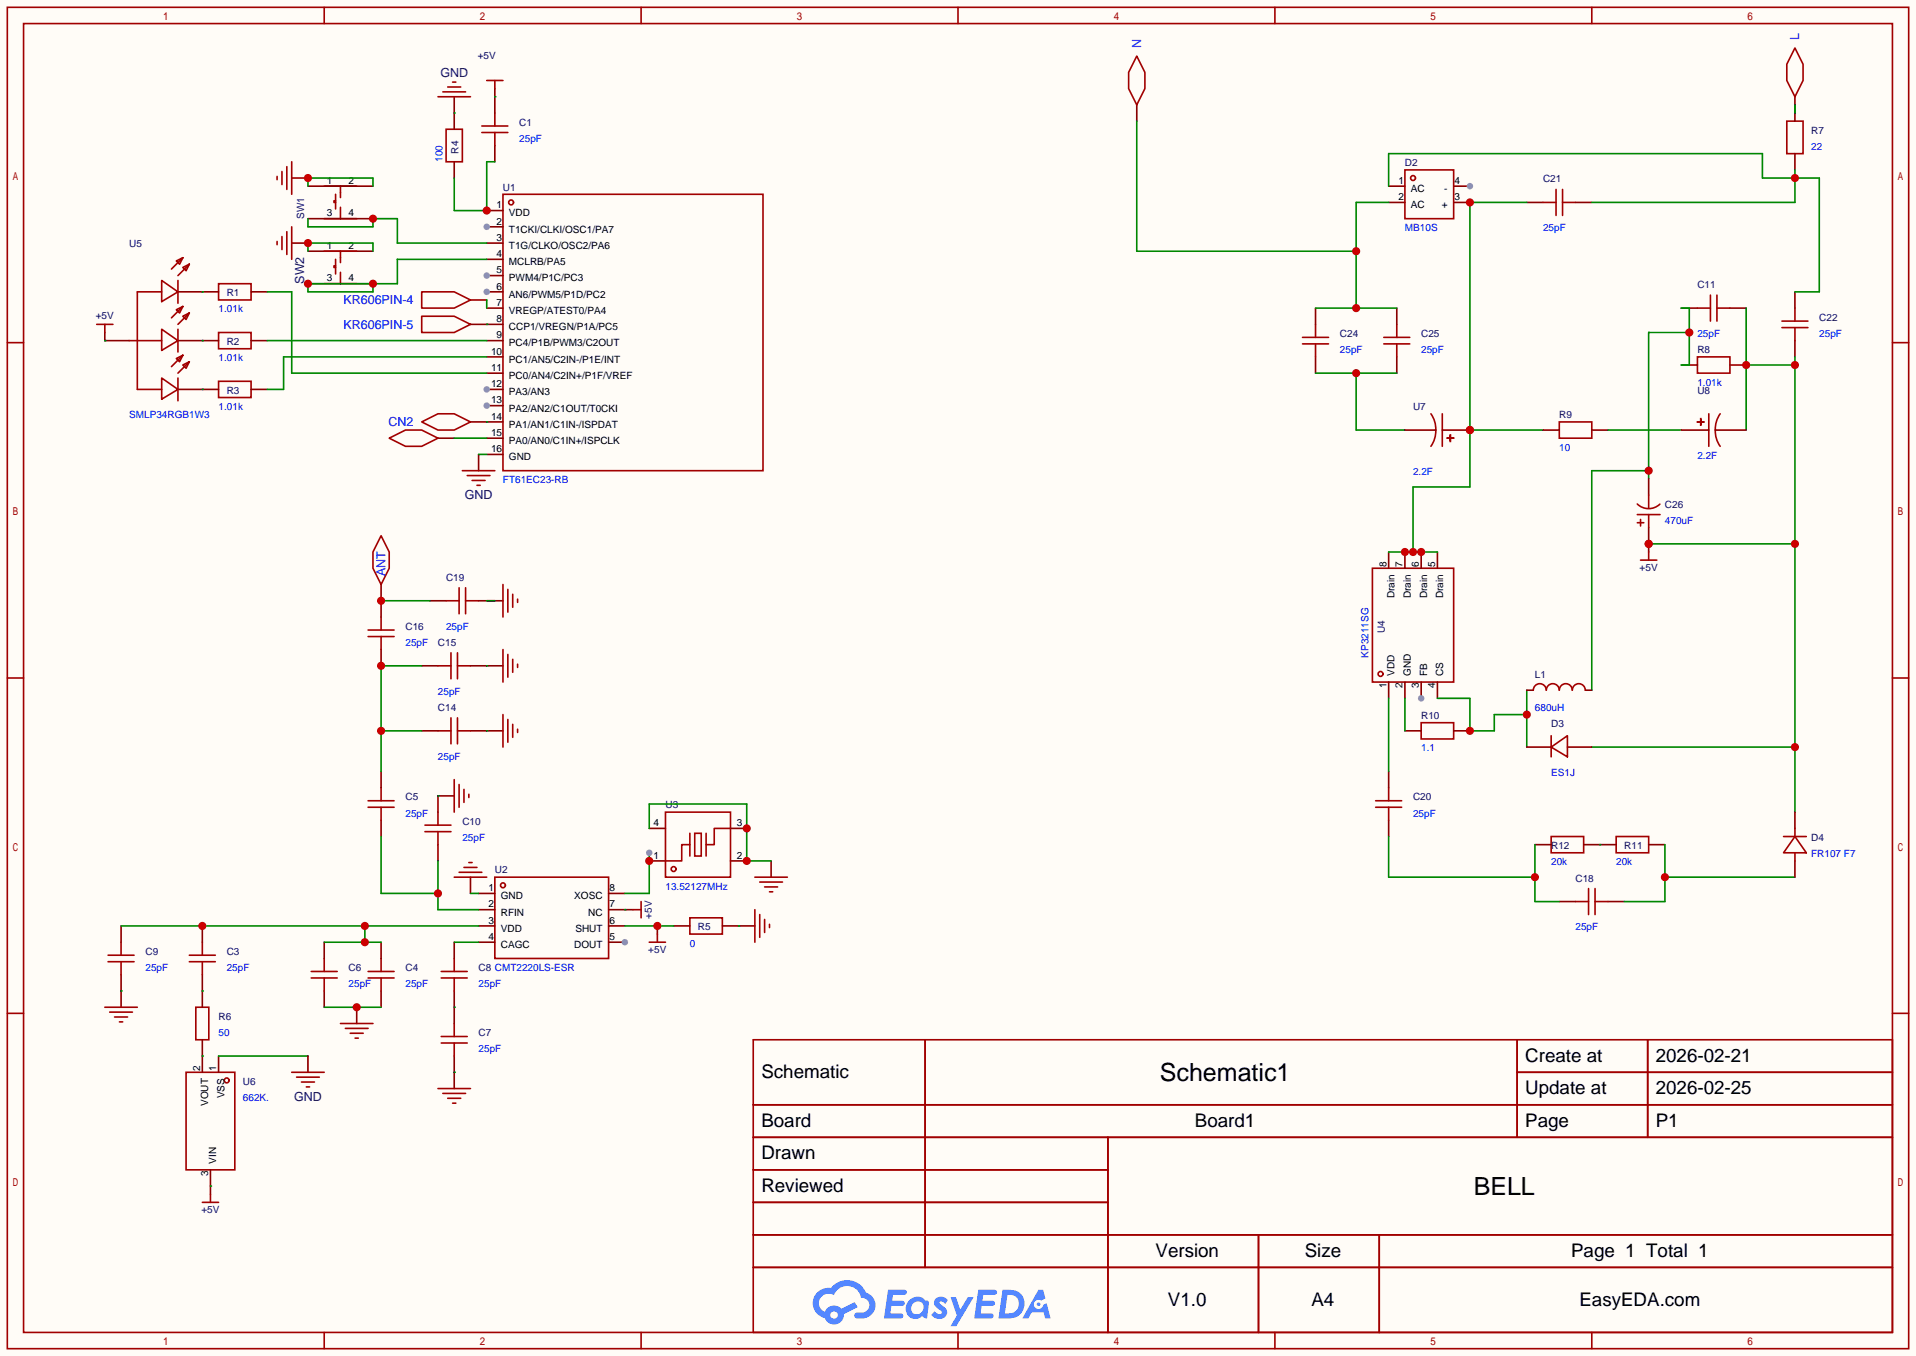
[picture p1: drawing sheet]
<svg xmlns="http://www.w3.org/2000/svg" width="299mm" height="212mm" viewBox="0 0 299 212" stroke-linecap="round" stroke-linejoin="round" font-family="sans-serif">
<path d="M0 0h299.5v211.8h-299.5z" fill="#fffcf7"/>
<g fill="none" stroke="#a10000" stroke-width=".25">
<path d="M1.1 1.1h297.2v209.6h-297.2zM3.7 3.7h292.1v204.5h-292.1zM50.7 1.1v2.6M100.2 1.1v2.6M149.7 1.1v2.6M199.3 1.1v2.6M248.8 1.1v2.6M1.1 53.5h2.6M295.8 53.5h2.5M1.1 105.9h2.6M295.8 105.9h2.5M1.1 158.3h2.6"/>
<path d="M295.8 158.3h2.5M117.7 162.4h178.1v45.8h-178.1zM117.7 172.6h178.1M117.7 177.7h178.1M144.6 162.4v35.6M173.2 177.7v30.5M237.1 162.4v15.3M237.1 167.5h58.7M257.5 162.4v15.3M117.7 182.8h55.5M117.7 192.9h178.1M117.7 187.8h55.5"/>
<path d="M117.7 198h178.1M196.7 192.9v15.3M215.6 192.9v15.3M50.7 208.2v2.5M100.2 208.2v2.5M149.7 208.2v2.5M199.3 208.2v2.5M248.8 208.2v2.5"/>
</g>
<g fill="#5487ff">
<path d="M146.3 202.8a1.3 1.3 0 0 1 1.8 .3l-.4 .6a.54 .54 0 0 0-.9-.2l.1 .1a2.32 2.32 0 0 1 1.1 1.4 1.36 1.36 0 0 1-1.1 1.1 1.36 1.36 0 0 1-1.4-.7l.6-.6a.7 .7 0 0 0 1.1 .3l-.1-.3a1.6 1.6 0 0 1-1.1-1.6z"/>
<path d="M148.6 202.7h.8l.7 1.9 1.2-1.9h.9l-2.7 4.5h-.9l.9-1.7z"/>
<path d="M138.8 201.5h1.6a1.31 1.31 0 0 1 1.3 .2 .4 .4 0 0 1-.4 .6h-1.7l-.2 .9h1.7a.4 .4 0 0 1 .3 .4 .4 .4 0 0 1-.4 .4h-1.7l-.1 1.2h.8a1.23 1.23 0 0 1 1.1 .2 .39 .39 0 0 1-.3 .6h-2.6z"/>
<path d="M152.9 201.5h1.6a1.32 1.32 0 0 1 1.3 .2 .39 .39 0 0 1-.4 .6h-1.7l-.2 .9h1.7a.4 .4 0 0 1 .3 .4 .4 .4 0 0 1-.4 .4h-1.7l-.1 1.2h.8a1.23 1.23 0 0 1 1.1 .2 .39 .39 0 0 1-.3 .6h-2.6z"/>
<path d="M162.3 201.5h.7l.4 1.3-.7 .4a.75 .75 0 0 0-1.1 .3 .75 .75 0 0 0 .5 1 .75 .75 0 0 0 1-.6l.5-.3 .6 2.4h-.8l-.3-1h-1.8l-.6 1h-.9z"/>
<path d="M156.7 201.5l-.6 4.5h1.4a2.27 2.27 0 0 0 2.5-1.7 2.27 2.27 0 0 0-1.3-2.7zM157.5 202.3a1.5 1.5 0 0 1 1.8 1.5 1.5 1.5 0 0 1-2 1.4h-.2z"/>
<path d="M142.1 203.1a1.62 1.62 0 0 0-.4 2.1 1.62 1.62 0 0 0 2.1 .7l.3-.3 .4 .3 .4 .1 .3-2.5-.2-.3h-.1a.57 .57 0 0 1-.6-.4 1.73 1.73 0 0 0-2.2 .3zM142.7 203.6a.96 .96 0 0 1 1.5 0 .96 .96 0 0 1-.2 1.5 .95 .95 0 0 1-1.4-.1 .95 .95 0 0 1 .1-1.4z"/>
<path d="M127.8 201.9a2.37 2.37 0 0 0 1.1 4 1.54 1.54 0 0 0 1.8 1 1.54 1.54 0 0 0 1.2-1.6l2.2-1.1-.5-.8-2.1 1.1a1.57 1.57 0 0 0-2.6 .4 1.5 1.5 0 0 1-.7-2.1 1.5 1.5 0 0 1 2.1-.5 2.23 2.23 0 0 1 2.3-1.4 2.23 2.23 0 0 1 2 1.8 1.16 1.16 0 0 1 1.3 1.1 1.16 1.16 0 0 1-1.1 1.3h-.7a.47 .47 0 0 0-.6 .3 .47 .47 0 0 0 .5 .6 2.23 2.23 0 0 0 2.2-.7 2.23 2.23 0 0 0 .4-2.3 2.16 2.16 0 0 0-1.3-1.1 3.2 3.2 0 0 0-5.4-.7h-.4a2.55 2.55 0 0 0-1.7 .7zM129.8 205.4a.58 .58 0 0 1 1.1 0 .58 .58 0 0 1-1.1 0z"/>
<circle cx="162.3" cy="203.8" r=".28"/>
</g>
<g fill="none" stroke="#a10000" stroke-width=".25">
<path d="M78.6 30.4h40.7v43.1h-40.7z"/>
<circle cx="79.9" cy="31.6" r=".38"/>
</g>
<path d="M76.1 32.9h2.5M76.1 35.4h2.5" fill="none" stroke="#870000" stroke-width=".25"/>
<circle cx="76.1" cy="35.4" r=".51" fill="#999"/>
<path d="M76.1 38h2.5M76.1 40.5h2.5M76.1 43.1h2.5" fill="none" stroke="#870000" stroke-width=".25"/>
<circle cx="76.1" cy="43.1" r=".51" fill="#999"/>
<path d="M76.1 45.6h2.5" fill="none" stroke="#870000" stroke-width=".25"/>
<circle cx="76.1" cy="45.6" r=".51" fill="#999"/>
<path d="M76.1 48.1h2.5M76.1 50.7h2.5M76.1 53.2h2.5M76.1 55.8h2.5M76.1 58.3h2.5M76.1 60.8h2.5" fill="none" stroke="#870000" stroke-width=".25"/>
<circle cx="76.1" cy="60.8" r=".51" fill="#999"/>
<path d="M76.1 63.4h2.5" fill="none" stroke="#870000" stroke-width=".25"/>
<circle cx="76.1" cy="63.4" r=".51" fill="#999"/>
<path d="M76.1 65.9h2.5M76.1 68.5h2.5M76.1 71h2.5M74.8 139.6h2.5M74.8 142.1h2.5M74.8 144.7h2.5M74.8 147.2h2.5M95.1 147.2h2.6" fill="none" stroke="#870000" stroke-width=".25"/>
<g fill="none" stroke="#a10000" stroke-width=".25">
<path d="M77.3 137h17.8v12.7h-17.8z"/>
<circle cx="78.6" cy="138.3" r=".38"/>
</g>
<circle cx="97.7" cy="147.2" r=".51" fill="#999"/>
<path d="M217 106.6v2.5M219.6 106.6v2.5M222.1 106.6v2.5M95.1 139.6h2.6M101.5 134.5h2.5M101.5 129.4h2.5M114.2 134.5h2.5M114.2 129.4h2.5M95.1 144.7h2.6M95.1 142.1h2.6" fill="none" stroke="#870000" stroke-width=".25"/>
<g fill="none" stroke="#a10000" stroke-width=".25">
<path d="M214.5 88.8h12.7v17.8h-12.7zM104 126.9h10.2v10.1h-10.2zM107.8 132h-1.2v2.5h-2.6M107.8 130.2v3.5M108.6 130.2h1v3.5h-1zM110.4 130.2v3.5M114.2 129.4h-2.6v2.6h-1.2"/>
<circle cx="215.8" cy="105.3" r=".38"/>
<circle cx="105.3" cy="135.8" r=".38"/>
</g>
<circle cx="222.1" cy="109.1" r=".51" fill="#999"/>
<g fill="none" stroke="#870000" stroke-width=".25">
<path d="M71 17.7v2.5M77.3 15.1v2.6M71 25.3v2.5M77.3 22.7v2.6M238.6 31.6h2.6M246.3 31.6h2.5M16.4 51.9v1.3h3.8M27.8 53.2h6.4M27.8 45.6h6.4M39.2 53.2h2.6M39.2 45.6h2.6M262.8 48.1h2.5"/>
<path d="M270.4 48.1h2.5M280.5 45.6v2.5M280.5 53.2v2.6M27.8 60.8h6.4M39.2 60.8h2.6M68.5 68.5h2.5M73.5 65.9h2.6M74.8 71v2.5M59.6 93.9v2.5M67.2 93.9h2.5M74.8 93.9h2.5M217 86.2v2.6"/>
<path d="M219.6 86.2v2.6M222.1 86.2v2.6M224.7 86.2v2.6M59.6 101.5v2.5M65.9 114.2h2.6M65.9 104h2.6M73.5 114.2h2.6M73.5 104h2.6M224.7 106.6v2.5M59.6 120.5v2.6M59.6 128.1v2.6M68.5 124.3v2.6"/>
<path d="M68.5 132v2.5M217 120.5v2.6M217 128.1v2.6M18.9 144.7v2.5M18.9 152.3v2.5M31.6 144.7v2.5M31.6 152.3v2.5M50.7 147.2v2.5M50.7 154.8v2.6M59.6 147.2v2.5M59.6 154.8v2.6M71 147.2v2.5"/>
<path d="M71 154.8v5.1M243.7 140.8h2.6M251.3 140.8h2.6M71 165v2.5"/>
</g>
<g fill="none" stroke="#a10000" stroke-width=".25">
<path d="M75.3 19.7h4.1M77.3 17.7v2M69.7 20.2h2.6v5.1h-2.6zM75.3 20.7h4.1M77.3 20.7v2M241.2 31.6h2M243.2 29.6v4.1M244.2 31.6h2.1M244.2 29.6v4.1M15.1 50.7h2.6M16.4 50.7v1.2M20.2 53.2h5.1"/>
<path d="M25.3 51.4l2.5 1.8-2.5 1.5zM25.3 43.8l2.5 1.8-2.5 1.5zM25.3 59.1l2.5 1.7-2.5 1.6zM25.3 45.6h-3.8v15.2h3.8M27.6 48.4l1-.5-.5 1zM27.6 40.8l1-.5-.5 1zM27.6 56l1-.5-.5 1zM27.8 43.8v3.6M27.8 51.4v3.6M27.8 59.1v3.5M28.6 49.4l1-.5-.5 1zM28.6 41.8l1-.5-.5 1z"/>
<path d="M28.6 57l1-.5-.5 1zM28.6 47.9l-1.8 1.8M28.6 40.3l-1.8 1.7M28.6 55.5l-1.8 1.8M29.6 48.9l-1.8 1.8M29.6 41.3l-1.8 1.8M29.6 56.5l-1.8 1.8M34.2 44.3h5v2.6h-5zM34.2 51.9h5v2.6h-5zM34.2 59.6h5v2.5h-5zM265.3 48.1h2M267.3 46.1v4.1"/>
<path d="M268.4 48.1h2M268.4 46.1v4.1M278.5 51.2h4.1M278.5 50.2h4.1M280.5 48.1v2.1M280.5 51.2v2M60.8 68.5l2.6-1.3h2.5l2.6 1.3-2.6 1.2h-2.5zM65.9 65.9l2.6-1.3h2.5l2.5 1.3-2.5 1.3h-2.5zM72.3 73.5h5M73 74.3h3.6M73.8 75.1h2M74.5 75.8h.6"/>
<path d="M57.5 99.4h4.1M57.5 98.4h4.1M59.6 96.4v2M59.6 99.4v2.1M69.7 93.9h2.1M71.8 91.8v4.1M72.8 93.9h2M72.8 91.8v4.1M68.5 114.2h2M68.5 104h2M70.5 102v4M70.5 112.1v4.1"/>
<path d="M71.5 102v4M71.5 112.1v4.1M71.5 114.2h2M71.5 104h2M57.5 126.1h4.1M57.5 125.1h4.1M59.6 123.1v2M59.6 126.1v2M66.4 129.9h4.1M66.4 128.9h4.1M68.5 126.9v2M68.5 129.9v2.1"/>
<path d="M215 126.1h4.1M215 125.1h4.1M217 123.1v2M217 126.1v2M248.3 138.8v4.1M249.3 138.8v4.1M16.9 150.2h4.1M16.9 149.2h4.1M18.9 147.2v2M18.9 150.2v2.1M29.6 150.2h4.1M29.6 149.2h4.1"/>
<path d="M31.6 147.2v2M31.6 150.2v2.1M48.6 152.8h4.1M48.6 151.8h4.1M50.7 149.7v2.1M50.7 152.8v2M57.5 152.8h4.1M57.5 151.8h4.1M59.6 149.7v2.1M59.6 152.8v2M69 152.8h4M69 151.8h4"/>
<path d="M71 149.7v2.1M71 152.8v2M71 159.9v2M246.3 140.8h2M249.3 140.8h2M69 162.9h4M69 161.9h4M71 162.9v2.1"/>
</g>
<path d="M77.3 25.3h-1.2v7.6h-5.1v-5.1M16.4 53.2h.1M31.6 45.6h.1M31.6 53.2h.1M41.8 53.2h34.3M41.8 45.6h3.8v12.7h30.5M76.1 55.8h-31.8v5h-2.5M31.6 60.8h.1M71 68.5h5.1M74.8 71h1.3M76.1 65.9h.1" fill="none" stroke="#008700" stroke-width=".25"/>
<circle cx="76.1" cy="32.9" r=".63" fill="#c00"/>
<path d="M71 15.1v2.6M77.3 13.8v1.3M48.1 29.1h10.2M48.1 34.2h10.2M48.1 39.2h10.2M48.1 44.3h10.2" fill="none" stroke="#870000" stroke-width=".25"/>
<g fill="none" stroke="#a10000" stroke-width=".25">
<path d="M68.5 15.1h5M69.2 14.4h3.6M70 13.6h2M70.7 12.8h.5M76.1 12.6h2.5M77.3 12.6v1.2M50.7 29.1h5.1M50.7 34.2h5.1M50.7 39.2h5.1M52.5 31.4h-.3v.2h.3M52.5 30.4v2.2M53.2 29.1v1.8"/>
<path d="M53.2 32.4v1.8M53.2 39.2v1.8M50.7 44.3h5.1M52.5 41.5h-.3v.3h.3M52.5 40.5v2.3M53.2 42.5v1.8"/>
</g>
<path d="M71 17.7h.1M77.3 15.1h.1M76.1 40.5h-14v3.8h-14v1.3h10.2v-1.3" fill="none" stroke="#008700" stroke-width=".25"/>
<g fill="#c00">
<circle cx="48.1" cy="44.3" r=".63"/>
<circle cx="58.3" cy="44.3" r=".63"/>
</g>
<path d="M48.1 34.2v1.2h10.2v-1.2h3.8v3.8h14" fill="none" stroke="#008700" stroke-width=".25"/>
<circle cx="58.3" cy="34.2" r=".63" fill="#c00"/>
<path d="M48.1 29.1v-1.3h10.2v1.3M48.1 39.2v-1.2h10.2v1.2" fill="none" stroke="#008700" stroke-width=".25"/>
<path d="M45.6 27.8h2.5" fill="none" stroke="#870000" stroke-width=".25"/>
<circle cx="48.1" cy="27.8" r=".63" fill="#c00"/>
<path d="M43.3 27.6v.5M44.1 26.8v2M44.8 26v3.6M45.6 25.3v5.1" fill="none" stroke="#a10000" stroke-width=".25"/>
<path d="M45.6 38h2.5" fill="none" stroke="#870000" stroke-width=".25"/>
<circle cx="48.1" cy="38" r=".63" fill="#c00"/>
<path d="M43.3 37.7v.5M44.1 37v2M44.8 36.2v3.6M45.6 35.4v5.1M65.9 45.6h5.1l2.5 1.3-2.5 1.2h-5.1zM65.9 49.4h5.1l2.5 1.3-2.5 1.2h-5.1z" fill="none" stroke="#a10000" stroke-width=".25"/>
<path d="M73.5 46.9h2.6M73.5 50.7h2.6" fill="none" stroke="#870000" stroke-width=".25"/>
<path d="M76.1 50.7h.1M76.1 46.9v1.2M101.5 133.2v6.4h-3.8" fill="none" stroke="#008700" stroke-width=".25"/>
<circle cx="101.5" cy="134.5" r=".63" fill="#c00"/>
<circle cx="101.5" cy="133.2" r=".51" fill="#999"/>
<path d="M120.5 134.5v2.5" fill="none" stroke="#870000" stroke-width=".25"/>
<path d="M118 137h5.1M118.7 137.8h3.6M119.5 138.6h2M120.3 139.3h.5" fill="none" stroke="#a10000" stroke-width=".25"/>
<path d="M101.5 129.4v-3.8h15.2v8.9h3.8" fill="none" stroke="#008700" stroke-width=".25"/>
<g fill="#c00">
<circle cx="116.7" cy="134.5" r=".63"/>
<circle cx="116.7" cy="129.4" r=".63"/>
</g>
<path d="M97.7 142.1h1.2M102.7 144.7v1.2M105.3 144.7h2.5M112.9 144.7h5.1" fill="none" stroke="#870000" stroke-width=".25"/>
<path d="M98.9 142.1h1.3M100.2 140.8v2.6M101.5 147.2h2.5M102.7 145.9v1.3M107.8 143.4h5.1v2.5h-5.1zM118 142.1v5.1M118.7 142.9v3.5M119.5 143.6v2.1M120.3 144.4v.5" fill="none" stroke="#a10000" stroke-width=".25"/>
<path d="M97.7 142.1h.1M97.7 144.7h7.6M115.4 144.7h.1" fill="none" stroke="#008700" stroke-width=".25"/>
<circle cx="102.7" cy="144.7" r=".63" fill="#c00"/>
<path d="M18.9 144.7h55.9M50.7 147.2h8.9M57 144.7v2.5M71 157.4h.1M71 147.2h3.8M71 167.5h.1" fill="none" stroke="#008700" stroke-width=".25"/>
<path d="M71 167.5v2.6" fill="none" stroke="#870000" stroke-width=".25"/>
<path d="M68.5 170.1h5M69.2 170.8h3.6M70 171.6h2M70.7 172.3h.5" fill="none" stroke="#a10000" stroke-width=".25"/>
<g fill="#c00">
<circle cx="57" cy="144.7" r=".63"/>
<circle cx="57" cy="147.2" r=".63"/>
<circle cx="31.6" cy="144.7" r=".63"/>
</g>
<path d="M50.7 157.4h8.9" fill="none" stroke="#008700" stroke-width=".25"/>
<path d="M55.8 157.4v2.5" fill="none" stroke="#870000" stroke-width=".25"/>
<circle cx="55.8" cy="157.4" r=".63" fill="#c00"/>
<g fill="none" stroke="#a10000" stroke-width=".25">
<path d="M16.4 157.4h5.1M17.1 158.1h3.6M17.9 158.9h2M18.7 159.6h.5M30.6 157.4h2v5h-2zM53.2 159.9h5.1M29.1 167.5h7.6v15.3h-7.6zM45.6 167.5h5.1M46.4 168.3h3.5M47.1 169h2M47.9 169.8h.5M54 160.7h3.5"/>
<path d="M54.7 161.4h2.1M55.5 162.2h.5M31.6 187.8h2.6M32.9 186.6v1.2"/>
<circle cx="35.4" cy="168.8" r=".38"/>
</g>
<path d="M18.9 154.8v2.6M31.6 154.8v2.6M31.6 162.4v5.1M34.2 165v2.5M48.1 165v2.5M32.9 182.8v3.8" fill="none" stroke="#870000" stroke-width=".25"/>
<path d="M59.6 130.7v8.9h8.9M68.5 134.5v7.6h6.3M18.9 154.8h.1M31.6 154.8h.1M31.6 165h.1M34.2 165h13.9M32.9 185.3h.1" fill="none" stroke="#008700" stroke-width=".25"/>
<circle cx="68.5" cy="139.6" r=".63" fill="#c00"/>
<path d="M76.1 114.2h2.5M68.5 124.3h2.5" fill="none" stroke="#870000" stroke-width=".25"/>
<path d="M78.6 111.6v5.1M79.4 112.4v3.6M80.1 113.2v2M80.9 113.9v.5M71 121.8v5.1M71.8 122.6v3.5M72.5 123.3v2M73.3 124.1v.5" fill="none" stroke="#a10000" stroke-width=".25"/>
<path d="M59.6 114.2h6.3M65.9 104h-6.3v16.5M76.1 114.2h.1M68.5 124.3h.1" fill="none" stroke="#008700" stroke-width=".25"/>
<g fill="#c00">
<circle cx="59.6" cy="114.2" r=".63"/>
<circle cx="59.6" cy="104" r=".63"/>
</g>
<path d="M59.6 91.3v2.6M76.1 93.9h2.5M76.1 104h2.5" fill="none" stroke="#870000" stroke-width=".25"/>
<path d="M78.6 91.3v5.1M79.4 92.1v3.5M80.1 92.8v2.1M80.9 93.6v.5M78.6 101.5v5.1M79.4 102.2v3.6M80.1 103v2M80.9 103.8v.5" fill="none" stroke="#a10000" stroke-width=".25"/>
<path d="M59.6 93.9h7.6M76.1 93.9h1.2M76.1 104h.1" fill="none" stroke="#008700" stroke-width=".25"/>
<circle cx="59.6" cy="93.9" r=".63" fill="#c00"/>
<path d="M177.7 8.8l1.2 2.5v2.5l-1.2 2.6-1.3-2.6v-2.5zM279.3 18.9h2.5v5.1h-2.5zM280.5 7.5l1.3 2.5v2.6l-1.3 2.5-1.2-2.5v-2.6zM59.6 83.7l1.2 2.5v2.6l-1.2 2.5-1.3-2.5v-2.6zM71 137h5.1M71.8 136.3h3.5M72.5 135.5h2M73.3 134.7h.5" fill="none" stroke="#a10000" stroke-width=".25"/>
<path d="M177.7 16.4v2.5M280.5 15.1v3.8M227.2 29.1h2.5M280.5 24v2.5M73.5 137v2.6" fill="none" stroke="#870000" stroke-width=".25"/>
<path d="M280.5 16.4v1.3M73.5 139.6h1.3" fill="none" stroke="#008700" stroke-width=".25"/>
<circle cx="229.7" cy="29.1" r=".51" fill="#999"/>
<path d="M217 31.6h2.6M217 29.1h2.6M227.2 31.6h2.5" fill="none" stroke="#870000" stroke-width=".25"/>
<g fill="none" stroke="#a10000" stroke-width=".25">
<path d="M219.6 26.5h7.6v7.7h-7.6z"/>
<circle cx="220.9" cy="27.8" r=".38"/>
</g>
<path d="M217 29.1v-5.1h58.5v3.8h8.9v17.8h-3.9M280.5 26.5v5.1h-31.7" fill="none" stroke="#008700" stroke-width=".25"/>
<circle cx="280.5" cy="27.8" r=".63" fill="#c00"/>
<path d="M238.6 31.6h-8.9v44.5h-8.8v10.1M229.7 67.2h11.5M217 86.2h7.7" fill="none" stroke="#008700" stroke-width=".25"/>
<g fill="#c00">
<circle cx="229.7" cy="31.6" r=".63"/>
<circle cx="229.7" cy="67.2" r=".63"/>
<circle cx="220.9" cy="86.2" r=".63"/>
<circle cx="222.1" cy="86.2" r=".63"/>
<circle cx="219.6" cy="86.2" r=".63"/>
</g>
<path d="M265.3 55.8h5.1v2.5h-5.1z" fill="none" stroke="#a10000" stroke-width=".25"/>
<path d="M262.8 57h2.5M270.4 57h2.5" fill="none" stroke="#870000" stroke-width=".25"/>
<path d="M272.9 48.1v19.1M272.9 57h7.6M280.5 55.8v71.1M257.7 85h22.8M248.8 116.7h31.7" fill="none" stroke="#008700" stroke-width=".25"/>
<g fill="#c00">
<circle cx="272.9" cy="57" r=".63"/>
<circle cx="280.5" cy="57" r=".63"/>
<circle cx="280.5" cy="85" r=".63"/>
<circle cx="257.7" cy="85" r=".63"/>
<circle cx="280.5" cy="116.7" r=".63"/>
</g>
<path d="M262.8 48.1h1.2v8.9h-1.2M264 51.9h-6.3v22.9M257.7 73.5h-8.9v34.3" fill="none" stroke="#008700" stroke-width=".25"/>
<g fill="#c00">
<circle cx="264" cy="51.9" r=".63"/>
<circle cx="257.7" cy="73.5" r=".63"/>
</g>
<path d="M203.6 53.7h4M203.6 52.7h4M205.6 50.7v2M205.6 53.7v2.1M216.3 53.7h4M216.3 52.7h4M218.3 50.7v2M218.3 53.7v2.1M243.7 65.9h5.1v2.6h-5.1z" fill="none" stroke="#a10000" stroke-width=".25"/>
<path d="M205.6 48.1v2.6M205.6 55.8v2.5M218.3 48.1v2.6M218.3 55.8v2.5M241.2 67.2h2.5M248.8 67.2h2.5" fill="none" stroke="#870000" stroke-width=".25"/>
<path d="M205.6 58.3h12.7M212 58.3v8.9h7.6M251.3 67.2h11.5" fill="none" stroke="#008700" stroke-width=".25"/>
<circle cx="212" cy="58.3" r=".63" fill="#c00"/>
<path d="M177.7 18.9v20.3h34.3M217 31.6h-5v16.5M205.6 48.1h12.7" fill="none" stroke="#008700" stroke-width=".25"/>
<g fill="#c00">
<circle cx="212" cy="48.1" r=".63"/>
<circle cx="212" cy="39.2" r=".63"/>
</g>
<path d="M223.6 64.6a4.6 4.6 0 0 1 0 5.1M225.4 64.6v5.1M226.2 68.4l1 .1zM226.7 67.9v1.1zM255.9 78.7a2.54 2.54 0 0 0 3.5 .1M257.7 77.3v2.1M255.9 80.4h3.6M255.9 81.7h1M256.4 81.2v1M257.7 80.4v2" fill="none" stroke="#a10000" stroke-width=".25"/>
<path d="M219.6 67.2h4.8M225.4 67.2h4.3M257.7 74.8v2.5M257.7 82.4v2.6" fill="none" stroke="#870000" stroke-width=".25"/>
<circle cx="229.7" cy="67.2" r=".63" fill="#c00"/>
<path d="M265.3 65.9h1zM265.8 65.4v1zM267.1 64.6v5.1M268.9 64.6a4.6 4.6 0 0 0 0 5.1M222.1 112.9h5.1v2.5h-5.1z" fill="none" stroke="#a10000" stroke-width=".25"/>
<path d="M262.8 67.2h4.3M268.1 67.2h4.8M219.6 114.2h2.5M227.2 114.2h2.5" fill="none" stroke="#870000" stroke-width=".25"/>
<path d="M219.6 109.1v5.1M224.7 109.1h5v5.1h3.9v-2.6h5M238.6 107.8v8.9" fill="none" stroke="#008700" stroke-width=".25"/>
<g fill="#c00">
<circle cx="229.7" cy="114.2" r=".63"/>
<circle cx="238.6" cy="111.6" r=".63"/>
</g>
<path d="M238.6 107.8h1M238.6 116.7h3.8M245 116.7h3.8M247.8 107.8h1M239.9 132h2.5M247.5 132h5.1M257.7 132h2.5" fill="none" stroke="#870000" stroke-width=".25"/>
<path d="M239.6 107.8a1.02 1.02 0 0 1 1.1-1 1.02 1.02 0 0 1 1 1M241.7 107.8a1.02 1.02 0 0 1 1-1 1.02 1.02 0 0 1 1 1M242.4 116.7l2.6-1.8v3.3zM242.4 114.9v3.3M243.7 107.8a1.02 1.02 0 0 1 1-1 1.02 1.02 0 0 1 1 1M245.7 107.8a1.02 1.02 0 0 1 1.1-1 1.02 1.02 0 0 1 1 1M242.4 130.7h5.1v2.5h-5.1zM252.6 130.7h5.1v2.5h-5.1z" fill="none" stroke="#a10000" stroke-width=".25"/>
<path d="M217 109.1v11.4M217 130.7v6.3h22.9M239.9 132v8.8h3.8M250.1 132h.1" fill="none" stroke="#008700" stroke-width=".25"/>
<circle cx="239.9" cy="137" r=".63" fill="#c00"/>
<path d="M260.2 132v8.8h-6.3M260.2 137h20.3" fill="none" stroke="#008700" stroke-width=".25"/>
<circle cx="260.2" cy="137" r=".63" fill="#c00"/>
<path d="M257.7 85v1.2M280.5 126.9v2.5M280.5 134.5v2.5" fill="none" stroke="#870000" stroke-width=".25"/>
<path d="M278.8 130.7h3.5M280.5 130.7l1.8 2.5h-3.5zM280.5 129.4v1.3M280.5 133.2v1.3" fill="none" stroke="#a10000" stroke-width=".25"/>
<circle cx="257.7" cy="85" r=".63" fill="#c00"/>
<path d="M256.4 87.5h2.6M257.7 86.2v1.3" fill="none" stroke="#a10000" stroke-width=".25"/>
<g font-size="3.9">
<text x="181.3" y="168.9">Schematic1</text>
<text x="230.3" y="186.7">BELL</text>
</g>
<g font-size="2.9">
<text x="238.4" y="165.9">Create at</text>
<text x="258.8" y="165.9">2026-02-21</text>
<text x="119" y="168.4">Schematic</text>
<text x="238.4" y="170.9">Update at</text>
<text x="258.8" y="170.9">2026-02-25</text>
<text x="119" y="176">Board</text>
<text x="186.8" y="176">Board1</text>
<text x="238.4" y="176">Page</text>
<text x="258.8" y="176">P1</text>
<text x="119" y="181.1">Drawn</text>
<text x="119" y="186.2">Reviewed</text>
<text x="180.6" y="196.3">Version</text>
<text x="203.9" y="196.3">Size</text>
<text x="245.6" y="196.3">Page 1 Total 1</text>
<text x="182.6" y="204">V1.0</text>
<text x="205" y="204">A4</text>
<text x="246.9" y="204">EasyEDA.com</text>
</g>
<g font-size="2" fill="#000080">
<text x="68.8" y="12">GND</text>
<text x="47.5" y="44.3" transform="rotate(-90 47.5 44.3)">SW2</text>
<text x="72.6" y="78">GND</text>
<text x="46" y="172">GND</text>
</g>
<g font-size="2" fill="#00f">
<text x="178.4" y="7.5" transform="rotate(-90 178.4 7.5)">N</text>
<text x="281.2" y="6.2" transform="rotate(-90 281.2 6.2)">L</text>
<text x="53.7" y="47.5">KR606PIN-4</text>
<text x="53.7" y="51.4">KR606PIN-5</text>
<text x="60.7" y="66.6">CN2</text>
<text x="60.2" y="90" transform="rotate(-90 60.2 90)">ANT</text>
</g>
<g font-size="1.6" fill="#000080">
<text x="74.7" y="9.2">+5V</text>
<text x="81.2" y="19.6">C1</text>
<text x="283.1" y="20.9">R7</text>
<text x="71.7" y="24" transform="rotate(-90 71.7 24)">R4</text>
<text x="78.6" y="29.8">U1</text>
<text x="219.6" y="26">D2</text>
<text x="241.2" y="28.5">C21</text>
<text x="47.5" y="34.2" transform="rotate(-90 47.5 34.2)">SW1</text>
<text x="20.2" y="38.7">U5</text>
<text x="35.4" y="46.3">R1</text>
<text x="265.3" y="45">C11</text>
<text x="15" y="49.8">+5V</text>
<text x="35.4" y="53.9">R2</text>
<text x="209.4" y="52.6">C24</text>
<text x="222.1" y="52.6">C25</text>
<text x="284.4" y="50.1">C22</text>
<text x="265.3" y="55.2">R8</text>
<text x="35.4" y="61.5">R3</text>
<text x="220.9" y="64.1">U7</text>
<text x="243.7" y="65.3">R9</text>
<text x="265.3" y="61.5">U8</text>
<text x="260.2" y="79.3">C26</text>
<text x="256.3" y="89.2">+5V</text>
<text x="69.7" y="90.7">C19</text>
<text x="63.4" y="98.3">C16</text>
<text x="68.5" y="100.9">C15</text>
<text x="216.5" y="98.9" transform="rotate(-90 216.5 98.9)">U4</text>
<text x="239.9" y="106">L1</text>
<text x="68.5" y="111">C14</text>
<text x="222.1" y="112.3">R10</text>
<text x="242.4" y="113.6">D3</text>
<text x="63.4" y="125">C5</text>
<text x="220.9" y="125">C20</text>
<text x="72.3" y="128.8">C10</text>
<text x="104" y="126.3">U3</text>
<text x="283.1" y="131.4">D4</text>
<text x="77.3" y="136.4">U2</text>
<text x="242.4" y="132.6">R12</text>
<text x="246.3" y="137.7">C18</text>
<text x="253.9" y="132.6">R11</text>
<text x="101.9" y="143.5" transform="rotate(-90 101.9 143.5)">+5V</text>
<text x="22.7" y="149.1">C9</text>
<text x="35.4" y="149.1">C3</text>
<text x="101.3" y="148.9">+5V</text>
<text x="109.1" y="145.3">R5</text>
<text x="54.5" y="151.7">C6</text>
<text x="63.4" y="151.7">C4</text>
<text x="74.8" y="151.7">C8 CMT2220LS-ESR</text>
<text x="34.2" y="159.3">R6</text>
<text x="74.8" y="161.8">C7</text>
<text x="38" y="169.5">U6</text>
<text x="31.5" y="189.5">+5V</text>
</g>
<g font-size="1.6" fill="#00f">
<text x="81.2" y="22.1">25pF</text>
<text x="283.1" y="23.4">22</text>
<text x="69.1" y="25.3" transform="rotate(-90 69.1 25.3)">100</text>
<text x="219.6" y="36.1">MB10S</text>
<text x="241.2" y="36.1">25pF</text>
<text x="34.2" y="48.8">1.01k</text>
<text x="265.3" y="52.6">25pF</text>
<text x="284.4" y="52.6">25pF</text>
<text x="34.2" y="56.4">1.01k</text>
<text x="209.4" y="55.2">25pF</text>
<text x="222.1" y="55.2">25pF</text>
<text x="20.2" y="65.3">SMLP34RGB1W3</text>
<text x="34.2" y="64.1">1.01k</text>
<text x="265.3" y="60.2">1.01k</text>
<text x="243.7" y="70.4">10</text>
<text x="265.3" y="71.7">2.2F</text>
<text x="78.6" y="75.5">FT61EC23-RB</text>
<text x="220.9" y="74.2">2.2F</text>
<text x="260.2" y="81.8">470uF</text>
<text x="63.4" y="100.9">25pF</text>
<text x="69.7" y="98.3">25pF</text>
<text x="213.9" y="102.7" transform="rotate(-90 213.9 102.7)">KP3211SG</text>
<text x="68.5" y="108.5">25pF</text>
<text x="239.9" y="111">680uH</text>
<text x="68.5" y="118.7">25pF</text>
<text x="222.1" y="117.4">1.1</text>
<text x="242.4" y="121.2">ES1J</text>
<text x="63.4" y="127.6">25pF</text>
<text x="72.3" y="131.4">25pF</text>
<text x="220.9" y="127.6">25pF</text>
<text x="242.4" y="135.2">20k</text>
<text x="252.6" y="135.2">20k</text>
<text x="283.1" y="133.9">FR107 F7</text>
<text x="104" y="139">13.52127MHz</text>
<text x="107.8" y="147.9">0</text>
<text x="246.3" y="145.3">25pF</text>
<text x="22.7" y="151.7">25pF</text>
<text x="35.4" y="151.7">25pF</text>
<text x="54.5" y="154.2">25pF</text>
<text x="63.4" y="154.2">25pF</text>
<text x="74.8" y="154.2">25pF</text>
<text x="34.2" y="161.8">50</text>
<text x="74.8" y="164.4">25pF</text>
<text x="38" y="172">662K.</text>
</g>
<g font-size="1.6">
<text x="51.1" y="28.7">1</text>
<text x="54.5" y="28.7">2</text>
<text x="218.6" y="28.7">1</text>
<text x="227.3" y="28.7">4</text>
<text x="51.1" y="33.8">3</text>
<text x="54.5" y="33.8">4</text>
<text x="77.6" y="32.5">1</text>
<text x="77.6" y="35.1">2</text>
<text x="79.6" y="33.8">VDD</text>
<text x="218.6" y="31.3">2</text>
<text x="220.5" y="32.5">AC</text>
<text x="220.5" y="30">AC</text>
<text x="225.4" y="32.5">+</text>
<text x="225.7" y="30">-</text>
<text x="227.3" y="31.3">3</text>
<text x="51.1" y="38.9">1</text>
<text x="54.5" y="38.9">2</text>
<text x="77.6" y="37.6">3</text>
<text x="77.6" y="40.2">4</text>
<text x="79.6" y="36.4">T1CKI/CLKI/OSC1/PA7</text>
<text x="79.6" y="38.9">T1G/CLKO/OSC2/PA6</text>
<text x="79.6" y="41.4">MCLRB/PA5</text>
<text x="51.1" y="44">3</text>
<text x="54.5" y="44">4</text>
<text x="77.6" y="42.7">5</text>
<text x="77.6" y="45.2">6</text>
<text x="77.6" y="47.8">7</text>
<text x="79.6" y="44">PWM4/P1C/PC3</text>
<text x="79.6" y="46.5">AN6/PWM5/P1D/PC2</text>
<text x="77.6" y="50.3">8</text>
<text x="77.6" y="52.9">9</text>
<text x="79.6" y="49.1">VREGP/ATEST0/PA4</text>
<text x="79.6" y="51.6">CCP1/VREGN/P1A/PC5</text>
<text x="76.7" y="55.4">10</text>
<text x="76.7" y="57.9">11</text>
<text x="79.6" y="54.1">PC4/P1B/PWM3/C2OUT</text>
<text x="79.6" y="56.7">PC1/AN5/C2IN-/P1E/INT</text>
<text x="79.6" y="59.2">PC0/AN4/C2IN+/P1F/VREF</text>
<text x="76.7" y="60.5">12</text>
<text x="76.7" y="63">13</text>
<text x="76.7" y="65.6">14</text>
<text x="79.6" y="61.8">PA3/AN3</text>
<text x="79.6" y="64.3">PA2/AN2/C1OUT/T0CKI</text>
<text x="76.7" y="68.1">15</text>
<text x="76.7" y="70.6">16</text>
<text x="79.6" y="66.8">PA1/AN1/C1IN-/ISPDAT</text>
<text x="79.6" y="69.4">PA0/AN0/C1IN+/ISPCLK</text>
<text x="79.6" y="71.9">GND</text>
<text x="216.7" y="88.6" transform="rotate(-90 216.7 88.6)">8</text>
<text x="219.2" y="88.6" transform="rotate(-90 219.2 88.6)">7</text>
<text x="221.8" y="88.6" transform="rotate(-90 221.8 88.6)">6</text>
<text x="224.3" y="88.6" transform="rotate(-90 224.3 88.6)">5</text>
<text x="218" y="93.4" transform="rotate(-90 218 93.4)">Drain</text>
<text x="220.5" y="93.4" transform="rotate(-90 220.5 93.4)">Drain</text>
<text x="223" y="93.4" transform="rotate(-90 223 93.4)">Drain</text>
<text x="225.6" y="93.4" transform="rotate(-90 225.6 93.4)">Drain</text>
<text x="216.7" y="107.5" transform="rotate(-90 216.7 107.5)">1</text>
<text x="218" y="105.6" transform="rotate(-90 218 105.6)">VDD</text>
<text x="219.2" y="107.5" transform="rotate(-90 219.2 107.5)">2</text>
<text x="220.5" y="105.6" transform="rotate(-90 220.5 105.6)">GND</text>
<text x="221.8" y="107.5" transform="rotate(-90 221.8 107.5)">3</text>
<text x="223" y="105.6" transform="rotate(-90 223 105.6)">FB</text>
<text x="224.3" y="107.5" transform="rotate(-90 224.3 107.5)">4</text>
<text x="225.6" y="105.6" transform="rotate(-90 225.6 105.6)">CS</text>
<text x="102.1" y="129.1">4</text>
<text x="115.2" y="129.1">3</text>
<text x="102.1" y="134.1">1</text>
<text x="115.2" y="134.1">2</text>
<text x="76.3" y="139.2">1</text>
<text x="76.3" y="141.8">2</text>
<text x="78.3" y="140.5">GND</text>
<text x="78.3" y="143">RFIN</text>
<text x="89.8" y="140.5">XOSC</text>
<text x="91.9" y="143">NC</text>
<text x="95.2" y="141.8">7</text>
<text x="95.2" y="139.2">8</text>
<text x="76.3" y="144.3">3</text>
<text x="76.3" y="146.8">4</text>
<text x="78.3" y="145.6">VDD</text>
<text x="78.3" y="148.1">CAGC</text>
<text x="89.8" y="148.1">DOUT</text>
<text x="89.9" y="145.6">SHUT</text>
<text x="95.2" y="146.8">5</text>
<text x="95.2" y="144.3">6</text>
<text x="31.3" y="167.4" transform="rotate(-90 31.3 167.4)">2</text>
<text x="33.8" y="167.4" transform="rotate(-90 33.8 167.4)">1</text>
<text x="32.5" y="172.8" transform="rotate(-90 32.5 172.8)">VOUT</text>
<text x="35.1" y="171.6" transform="rotate(-90 35.1 171.6)">VSS</text>
<text x="32.5" y="183.7" transform="rotate(-90 32.5 183.7)">3</text>
<text x="33.8" y="181.8" transform="rotate(-90 33.8 181.8)">VIN</text>
</g>
</svg>
